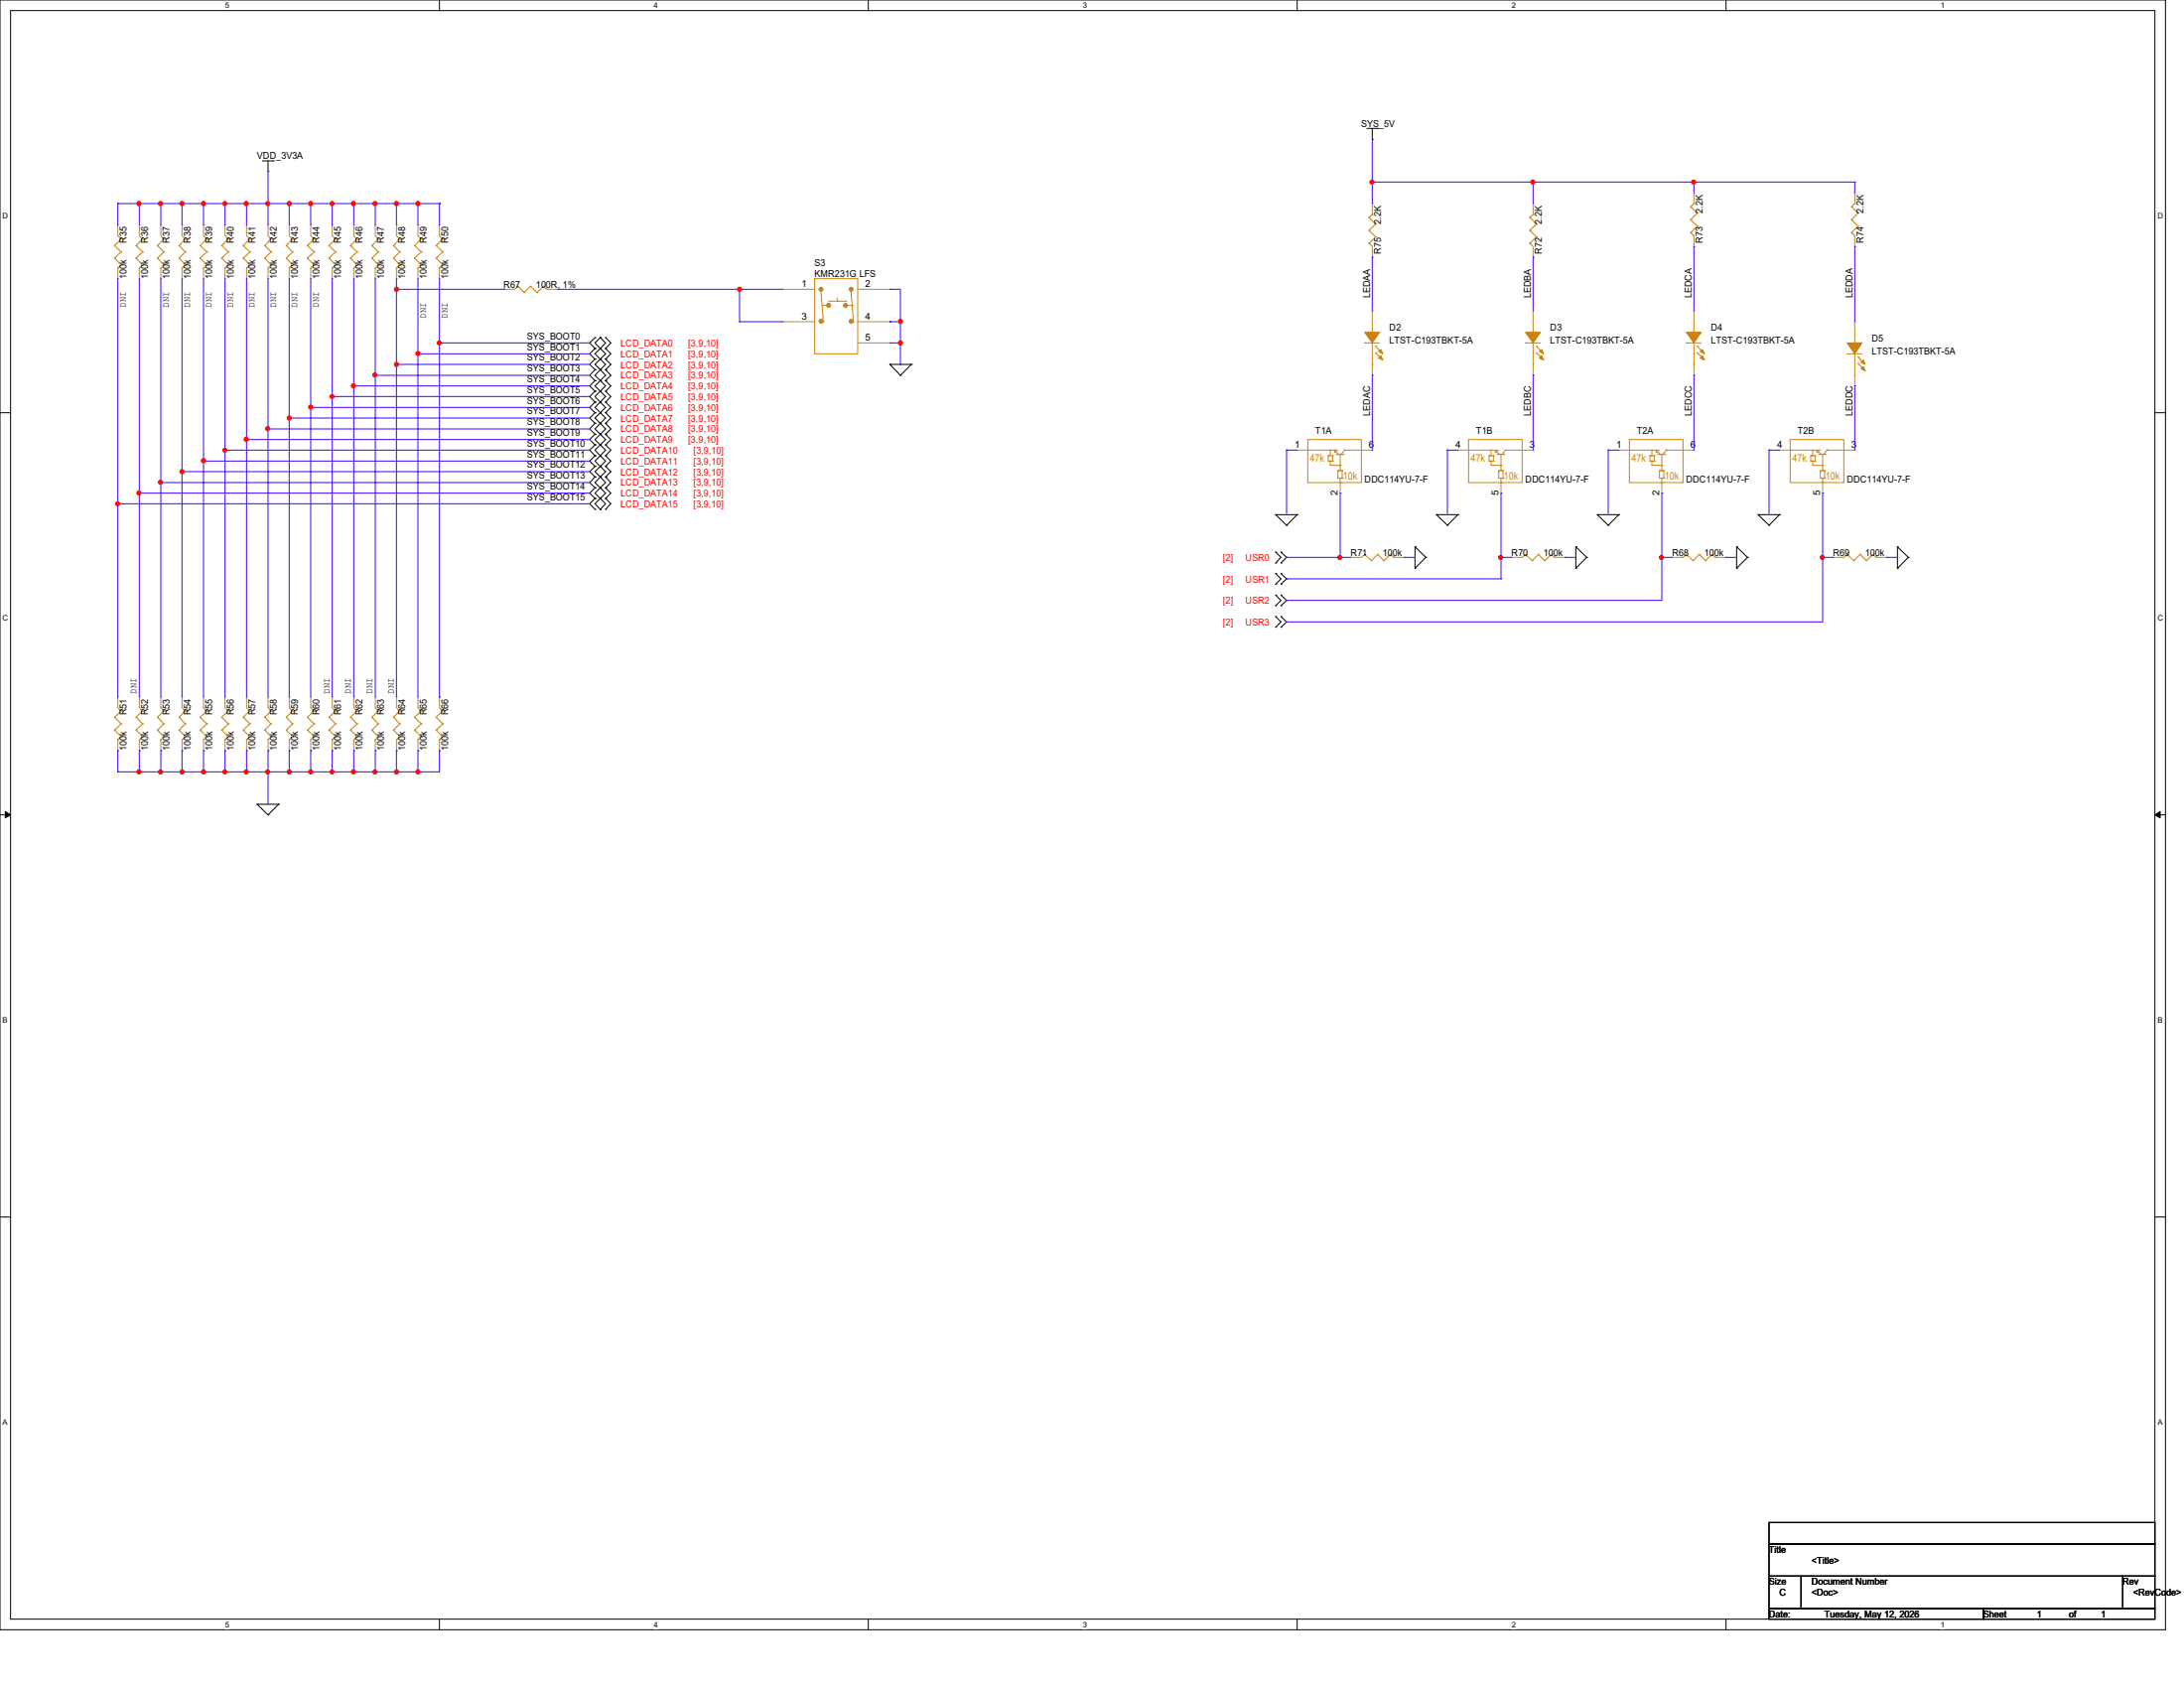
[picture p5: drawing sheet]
<svg xmlns="http://www.w3.org/2000/svg" width="279mm" height="216mm" viewBox="0 0 279 216" stroke-linecap="round" stroke-linejoin="round" font-family="sans-serif">
<path d="M0 0h277v208.4h-277zM1.4 1.4h274.3v205.7h-274.3z" fill="none" stroke="#000" stroke-width=".13"/>
<g fill="#fff">
<path d="M28.8 .1h.5v1.1h-.5z"/>
<path d="M28.8 207.2h.5v1.1h-.5z"/>
</g>
<path d="M56.2 0v1.4M56.2 207.1v1.3" fill="none" stroke="#000" stroke-width=".13"/>
<g fill="#fff">
<path d="M83.7 .1h.5v1.1h-.5z"/>
<path d="M83.7 207.2h.5v1.1h-.5z"/>
</g>
<path d="M111.1 0v1.4M111.1 207.1v1.3" fill="none" stroke="#000" stroke-width=".13"/>
<g fill="#fff">
<path d="M138.5 .1h.6v1.1h-.6z"/>
<path d="M138.5 207.2h.6v1.1h-.6z"/>
</g>
<path d="M165.9 0v1.4M165.9 207.1v1.3" fill="none" stroke="#000" stroke-width=".13"/>
<g fill="#fff">
<path d="M193.4 .1h.5v1.1h-.5z"/>
<path d="M193.4 207.2h.5v1.1h-.5z"/>
</g>
<path d="M220.8 0v1.4M220.8 207.1v1.3" fill="none" stroke="#000" stroke-width=".13"/>
<g fill="#fff">
<path d="M248.2 .1h.6v1.1h-.6z"/>
<path d="M248.2 207.2h.6v1.1h-.6z"/>
<path d="M.3 27.1h.8v1.1h-.8z"/>
<path d="M276 27.1h.7v1.1h-.7z"/>
<path d="M.3 78.5h.8v1.1h-.8z"/>
<path d="M276 78.5h.7v1.1h-.7z"/>
</g>
<path d="M0 52.8h1.4M275.7 52.8h1.3" fill="none" stroke="#000" stroke-width=".13"/>
<g fill="#fff">
<path d="M.3 129.9h.7v1.1h-.7z"/>
<path d="M276 129.9h.6v1.1h-.6z"/>
</g>
<path d="M0 104.2h1.4M275.7 104.2h1.3" fill="none" stroke="#000" stroke-width=".13"/>
<path d="M.7 103.8l.7 .4-.7 .4zM275.7 104.2l.7-.4v.8z" fill="#000" stroke="#000" stroke-width=".13"/>
<g fill="#fff">
<path d="M.3 181.4h.7v1.1h-.7z"/>
<path d="M276 181.4h.6v1.1h-.6z"/>
</g>
<g fill="none" stroke="#000" stroke-width=".13">
<path d="M174.9 16.4h1.3M175.6 17.8h.1M175.6 16.4v1.4M176.2 16.4h.1M33.6 20.6h1.4M34.3 21.9h.1M34.3 20.6v1.3M35 20.6h.1M76.1 43.2h.1M76.1 44.6h.1M76.1 45.9h.1M76.1 47.3h.1"/>
<path d="M76.1 48.7h.1M76.1 50h.1M76.1 51.4h.1M76.1 52.8h.1M76.1 54.1h.1M76.1 55.5h.1M76.1 56.9h.1M76.1 58.3h.1M76.1 59.6h.1M76.1 43.2l-.7 .7 .7 .7M76.1 44.6l-.7 .7 .7 .6M76.1 45.9l-.7 .7 .7 .7"/>
<path d="M76.1 47.3l-.7 .7 .7 .7M76.1 50l-.7 .7 .7 .7M76.1 48.7l-.7 .7 .7 .6M76.1 51.4l-.7 .7 .7 .7M76.1 52.8l-.7 .7 .7 .6M76.1 54.1l-.7 .8 .7 .6M76.1 56.9l-.7 .7 .7 .7M76.1 55.5l-.7 .7 .7 .7M76.1 58.3l-.7 .7 .7 .6M76.1 59.6l-.7 .7 .7 .7M76.8 44.6h.1M76.8 43.2h.1"/>
<path d="M76.8 45.9h.1M76.8 47.3h.1M76.8 48.7h.1M76.8 50h.1M76.8 51.4h.1M76.8 52.8h.1M76.8 54.1h.1M76.8 55.5h.1M76.8 56.9h.1M76.8 58.3h.1M76.8 59.6h.1M76.8 43.2l-.7 .7 .7 .7"/>
<path d="M76.8 43.2l.7 .7-.7 .7M76.8 44.6l-.7 .7 .7 .6M76.8 44.6l.7 .7-1.4 1.3 .7 .7M76.8 45.9l.7 .7-.7 .7M76.8 47.3l-.7 .7 1.4 1.4-1.4 1.3 .7 .7M76.8 47.3l.7 .7-1.4 1.4 1.4 1.3-.7 .7M76.8 51.4l-.7 .7 1.4 1.4-.7 .6M76.8 51.4l.7 .7-1.4 1.4 .7 .6M76.8 54.1l-.7 .8 1.4 1.3-1.4 1.4 .7 .7M76.8 54.1l.7 .8-1.4 1.3 1.4 1.4-.7 .7M76.8 58.3l-.7 .7 1.4 1.3-.7 .7M76.8 58.3l.7 .7-1.4 1.3 .7 .7"/>
<path d="M77.5 43.2h.1M77.5 44.6h.1M77.5 45.9h.1M77.5 47.3h.1M77.5 48.7h.1M77.5 50h.1M77.5 51.4h.1M77.5 52.8h.1M77.5 54.1h.1M77.5 55.5h.1M77.5 56.9h.1M77.5 58.3h.1"/>
<path d="M77.5 59.6h.1M77.5 43.2l.6 .7-.6 .7M77.5 44.6l.6 .7-.6 .6M77.5 45.9l.6 .7-.6 .7M77.5 50l.6 .7-.6 .7M77.5 47.3l.6 .7-.6 .7M77.5 48.7l.6 .7-.6 .6M77.5 51.4l.6 .7-.6 .7M77.5 52.8l.6 .7-.6 .6M77.5 56.9l.6 .7-.6 .7M77.5 54.1l.6 .8-.6 .6M77.5 55.5l.6 .7-.6 .7"/>
<path d="M77.5 58.3l.6 .7-.6 .6M77.5 59.6l.6 .7-.6 .7M113.8 46.6h.1M113.8 46.6h2.8M113.8 46.6l1.4 1.4M115.2 48h.1M116.6 46.6h.1M116.6 46.6l-1.4 1.4M76.1 61h.1M76.1 62.4h.1M76.1 63.8h.1M76.1 65.2h.1"/>
<path d="M76.1 62.4l-.7 .7 .7 .7M76.1 61l-.7 .7 .7 .7M76.1 63.8l-.7 .6 .7 .8M76.8 61h.1M76.8 62.4h.1M76.8 63.8h.1M76.8 65.2h.1M76.8 61l-.7 .7 1.4 1.4-1.4 1.3 .7 .8M76.8 61l.7 .7-1.4 1.4 1.4 1.3-.7 .8M77.5 61h.1M77.5 62.4h.1M77.5 63.8h.1"/>
<path d="M77.5 65.2h.1M77.5 63.8l.6 .6-.6 .8M77.5 61l.6 .7-.6 .7M77.5 62.4l.6 .7-.6 .7M163.2 65.8h.1M163.2 74.7h.1M163.2 73.4h.1M163.2 77.5h.1M163.2 76.1h.1M163.2 78.9h.1M163.2 72h.1M163.2 70.6h.1"/>
<path d="M163.2 65.8h2.7M163.2 65.8l1.4 1.4M163.2 73.4l.7 .6-.7 .7M163.2 76.1l.7 .7-.7 .7M163.2 78.9l.7 .6-.7 .7M163.2 70.6l.7 .7-.7 .7M163.9 73.4h.1M163.9 74.7h.1M163.9 76.1h.1M163.9 77.5h.1M163.9 78.9h.1M163.9 70.6h.1"/>
<path d="M163.9 72h.1M163.9 73.4l.7 .6-.7 .7M163.9 76.1l.7 .7-.7 .7M163.9 78.9l.7 .6-.7 .7M163.9 70.6l.7 .7-.7 .7M164.6 67.2h.1M165.9 65.8h.1M165.9 65.8l-1.3 1.4M181 69.9h.1M181 72.7h.1M181 69.9v2.8M181 69.9l1.4 1.4"/>
<path d="M182.4 71.3h.1M182.4 71.3l-1.4 1.4M183.8 65.8h.1M183.8 65.8h2.7M183.8 65.8l1.4 1.4M185.2 67.2h.1M186.5 65.8h.1M186.5 65.8l-1.3 1.4M201.6 69.9h.1M201.6 72.7h.1M201.6 69.9v2.8M201.6 69.9l1.4 1.4"/>
<path d="M203 71.3h.1M203 71.3l-1.4 1.4M204.3 65.8h.1M204.3 65.8h2.8M204.3 65.8l1.4 1.4M205.7 67.2h.1M207.1 65.8h.1M207.1 65.8l-1.4 1.4M222.2 69.9h.1M222.2 72.7h.1M222.2 69.9v2.8M222.2 69.9l1.4 1.4"/>
<path d="M223.6 71.3h.1M223.6 71.3l-1.4 1.4M224.9 65.8h.1M224.9 65.8h2.8M224.9 65.8l1.4 1.4M226.3 67.2h.1M227.7 65.8h.1M227.7 65.8l-1.4 1.4M242.7 69.9h.1M242.7 72.7h.1M242.7 69.9v2.8M242.7 69.9l1.4 1.4"/>
<path d="M244.1 71.3h.1M244.1 71.3l-1.4 1.4M163.2 80.2h.1M163.9 80.2h.1M32.9 102.9h.1M32.9 102.9h2.7M32.9 102.9l1.4 1.3M34.3 104.2h.1M35.6 102.9h.1M35.6 102.9l-1.3 1.3M0 155.7h1.4M275.7 155.7h1.3"/>
<path d="M226.3 194.7h49.4v2.8h-49.4zM226.3 197.5h49.4v4.1h-49.4zM226.3 201.6h4.1v4.1h-4.1zM226.3 205.7h27.4v1.4h-27.4zM230.4 201.6h41.2v4.1h-41.2zM253.7 205.7h22v1.4h-22zM271.6 201.6h4.1v4.1h-4.1z"/>
</g>
<g fill="none" stroke="#cc8006" stroke-width=".13">
<path d="M14.6 31.4h.1M14.6 33h.1M14.6 31.4l.9 .8M14.6 33l.9 .9M15.1 34.3h.1M15.1 30.1l.4 .5M15.5 30.6h.1M15.5 32.2h.1M15.5 33.9h.1M15.5 30.6l-.9 .8M15.5 32.2l-.9 .8M15.5 33.9l-.4 .4"/>
<path d="M17.4 31.4h.1M17.4 33h.1M17.4 31.4l.8 .8M17.4 33l.8 .9M17.8 34.3h.1M17.8 30.1l.4 .5M18.2 30.6h.1M18.2 32.2h.1M18.2 33.9h.1M18.2 30.6l-.8 .8M18.2 32.2l-.8 .8M18.2 33.9l-.4 .4"/>
<path d="M20.2 31.4h.1M20.2 33h.1M20.2 31.4l.8 .8M20.2 33l.8 .9M20.6 34.3h.1M20.6 30.1l.4 .5M21 30.6h.1M21 32.2h.1M21 33.9h.1M21 30.6l-.8 .8M21 32.2l-.8 .8M21 33.9l-.4 .4"/>
<path d="M22.9 31.4h.1M22.9 33h.1M22.9 31.4l.8 .8M22.9 33l.8 .9M23.3 34.3h.1M23.3 30.1l.4 .5M23.7 30.6h.1M23.7 32.2h.1M23.7 33.9h.1M23.7 30.6l-.8 .8M23.7 32.2l-.8 .8M23.7 33.9l-.4 .4"/>
<path d="M25.6 31.4h.1M25.6 33h.1M25.6 31.4l.9 .8M25.6 33l.9 .9M26 34.3h.1M26 30.1l.5 .5M26.5 30.6h.1M26.5 32.2h.1M26.5 33.9h.1M26.5 30.6l-.9 .8M26.5 32.2l-.9 .8M26.5 33.9l-.5 .4"/>
<path d="M28.4 31.4h.1M28.4 33h.1M28.4 31.4l.8 .8M28.4 33l.8 .9M28.8 34.3h.1M28.8 30.1l.4 .5M29.2 30.6h.1M29.2 32.2h.1M29.2 33.9h.1M29.2 30.6l-.8 .8M29.2 32.2l-.8 .8M29.2 33.9l-.4 .4"/>
<path d="M31.1 31.4h.1M31.1 33h.1M31.1 31.4l.9 .8M31.1 33l.9 .9M31.5 34.3h.1M31.5 30.1l.5 .5M32 30.6h.1M32 32.2h.1M32 33.9h.1M32 30.6l-.9 .8M32 32.2l-.9 .8M32 33.9l-.5 .4"/>
<path d="M33.9 31.4h.1M33.9 33h.1M33.9 31.4l.8 .8M33.9 33l.8 .9M34.3 34.3h.1M34.3 30.1l.4 .5M34.7 30.6h.1M34.7 32.2h.1M34.7 33.9h.1M34.7 30.6l-.8 .8M34.7 32.2l-.8 .8M34.7 33.9l-.4 .4"/>
<path d="M36.6 31.4h.1M36.6 33h.1M36.6 31.4l.8 .8M36.6 33l.8 .9M37 34.3h.1M37 30.1l.4 .5M37.4 30.6h.1M37.4 32.2h.1M37.4 33.9h.1M37.4 30.6l-.8 .8M37.4 32.2l-.8 .8M37.4 33.9l-.4 .4"/>
<path d="M39.3 31.4h.1M39.3 33h.1M39.3 31.4l.9 .8M39.3 33l.9 .9M39.8 34.3h.1M39.8 30.1l.4 .5M40.2 30.6h.1M40.2 32.2h.1M40.2 33.9h.1M40.2 30.6l-.9 .8M40.2 32.2l-.9 .8M40.2 33.9l-.4 .4"/>
<path d="M42.1 31.4h.1M42.1 33h.1M42.1 31.4l.8 .8M42.1 33l.8 .9M42.5 34.3h.1M42.5 30.1l.4 .5M42.9 30.6h.1M42.9 32.2h.1M42.9 33.9h.1M42.9 30.6l-.8 .8M42.9 32.2l-.8 .8M42.9 33.9l-.4 .4"/>
<path d="M44.8 31.4h.1M44.8 33h.1M44.8 31.4l.9 .8M44.8 33l.9 .9M45.3 34.3h.1M45.3 30.1l.4 .5M45.7 30.6h.1M45.7 32.2h.1M45.7 33.9h.1M45.7 30.6l-.9 .8M45.7 32.2l-.9 .8M45.7 33.9l-.4 .4"/>
<path d="M47.6 31.4h.1M47.6 33h.1M47.6 31.4l.8 .8M47.6 33l.8 .9M48 34.3h.1M48 30.1l.4 .5M48.4 30.6h.1M48.4 32.2h.1M48.4 33.9h.1M48.4 30.6l-.8 .8M48.4 32.2l-.8 .8M48.4 33.9l-.4 .4"/>
<path d="M50.3 31.4h.1M50.3 33h.1M50.3 31.4l.8 .8M50.3 33l.8 .9M50.7 34.3h.1M50.7 30.1l.4 .5M51.1 30.6h.1M51.1 32.2h.1M51.1 33.9h.1M51.1 30.6l-.8 .8M51.1 32.2l-.8 .8M51.1 33.9l-.4 .4"/>
<path d="M53 31.4h.1M53 33h.1M53 31.4l.9 .8M53 33l.9 .9M53.5 34.3h.1M53.5 30.1l.4 .5M53.9 30.6h.1M53.9 32.2h.1M53.9 33.9h.1M53.9 30.6l-.9 .8M53.9 32.2l-.9 .8M53.9 33.9l-.4 .4"/>
<path d="M55.8 31.4h.1M55.8 33h.1M55.8 31.4l.8 .8M55.8 33l.8 .9M56.2 34.3h.1M56.2 30.1l.4 .5M56.6 30.6h.1M56.6 32.2h.1M56.6 33.9h.1M56.6 30.6l-.8 .8M56.6 32.2l-.8 .8M56.6 33.9l-.4 .4"/>
<path d="M66.3 36.6h.1M66.3 36.6l-.5 .4M66.3 36.6l.8 .8M67.1 37.4h.1M67.9 36.6h.1M67.9 36.6l-.8 .8M67.9 36.6l.8 .8M68.7 37.4h.1M69.5 36.6h.1M69.5 36.6l-.8 .8M69.5 36.6l.4 .4M69.9 37h.1"/>
<path d="M104.2 35.6h5.5v9.7h-5.5zM105 37.3l.3 3.8M105.2 39.1h.7M105.9 39.1h.1M106 38.5h2.2M107.1 38.5h.1M107.1 38.1v.4M108.2 38.5h.1M108.3 39.1h.7M108.9 37.3l.3 3.8M109 39.1h.1M175.1 31.1h.1"/>
<path d="M175.1 29.5h.1M175.1 27.8h.1M175.1 31.1l.5 .4M175.1 29.5l.9 .8M175.1 27.8l.9 .9M175.6 27.4h.1M175.6 27.4l-.5 .4M176 30.3h.1M176 28.7h.1M176 30.3l-.9 .8M176 28.7l-.9 .8M195.7 31.1h.1"/>
<path d="M195.7 29.5h.1M195.7 27.8h.1M195.7 31.1l.4 .4M195.7 29.5l.9 .8M195.7 27.8l.9 .9M196.1 27.4h.1M196.1 27.4l-.4 .4M196.6 30.3h.1M196.6 28.7h.1M196.6 30.3l-.9 .8M196.6 28.7l-.9 .8M216.3 29.8h.1"/>
<path d="M216.3 28.1h.1M216.3 26.5h.1M216.3 29.8l.4 .3M216.3 28.1l.8 .8M216.3 26.5l.8 .8M216.7 26h.1M216.7 26l-.4 .5M217.1 28.9h.1M217.1 27.3h.1M217.1 28.9l-.8 .9M217.1 27.3l-.8 .8M236.9 29.8h.1"/>
<path d="M236.9 28.1h.1M236.9 26.5h.1M236.9 29.8l.4 .3M236.9 28.1l.8 .8M236.9 26.5l.8 .8M237.3 26h.1M237.3 26l-.4 .5M237.7 28.9h.1M237.7 27.3h.1M237.7 28.9l-.8 .9M237.7 27.3l-.8 .8M105.3 41.1h.1"/>
<path d="M109.2 41.1h.1M167.3 56.2h6.9v5.5h-6.9zM167.3 57.6h.1M167.3 57.6h3.7M169.9 58.3h.1M169.9 59h.1M169.9 59h.6M169.9 58.3h.6M169.9 58.3v.7M170.2 59h.1M170.2 57.6h.1M170.2 59v.5h1.2"/>
<path d="M170.2 57.6v.7M170.5 59h.1M170.5 58.3h.1M170.5 58.3v.7M170.7 57.9h.1M170.7 57.9v-.3l.6 .5M170.9 58.1h.9M171 57.6h.1M171.3 58.1h.1M171.4 59.5h.1M171.4 58.1v2.1M171.8 58.1h.1"/>
<path d="M172 57.6h.1M172 57.6h2.2M172 57.6l-.4 .5M174.6 43.9h.1M174.6 43.9h1.9M175.6 42.5h.1M175.6 46.6h.1M175.6 41.1v1.4M175.6 43.9v2.7M176 44.3h.1M176 45.1h.1M176 44.3l.8 .8"/>
<path d="M176 45.1l.8 .8M187.9 56.2h6.8v5.5h-6.8zM187.9 57.6h.1M187.9 57.6h3.7M190.5 58.3h.1M190.5 59h.1M190.5 59h.6M190.5 58.3h.6M190.5 58.3v.7M190.8 59h.1M190.8 57.6h.1M190.8 59v.5h1.2"/>
<path d="M190.8 57.6v.7M191.1 59h.1M191.1 58.3h.1M191.1 58.3v.7M191.3 57.9h.1M191.3 57.9v-.3l.6 .5M191.5 58.1h.9M191.6 57.6h.1M191.9 58.1h.1M192 59.5h.1M192 58.1v2.1M192.4 58.1h.1"/>
<path d="M192.6 57.6h.1M192.6 57.6h2.1M192.6 57.6l-.4 .5M195.2 43.9h.1M195.2 43.9h1.9M196.1 42.5h.1M196.1 46.6h.1M196.1 41.1v1.4M196.1 43.9v2.7M196.6 44.3h.1M196.6 45.1h.1M196.6 44.3l.8 .8"/>
<path d="M196.6 45.1l.8 .8M208.4 56.2h6.9v5.5h-6.9zM208.4 57.6h.1M208.4 57.6h3.8M211.1 58.3h.1M211.1 59h.1M211.1 59h.5M211.1 58.3h.5M211.1 58.3v.7M211.3 59h.1M211.3 57.6h.1M211.3 57.6v.7"/>
<path d="M211.3 59v.5h1.3M211.6 59h.1M211.6 58.3h.1M211.6 58.3v.7M211.9 57.9h.1M211.9 57.9v-.3l.5 .5M212 58.1h1M212.2 57.6h.1M212.4 58.1h.1M212.6 59.5h.1M212.6 58.1v2.1M213 58.1h.1"/>
<path d="M213.1 57.6h.1M213.1 57.6l-.4 .5M213.1 57.6h2.2M215.7 43.9h.1M215.7 43.9h1.9M216.7 42.5h.1M216.7 46.6h.1M216.7 41.1v1.4M216.7 43.9v2.7M217.1 44.3h.1M217.1 45.1h.1M217.1 44.3l.8 .8"/>
<path d="M217.1 45.1l.8 .8M229 56.2h6.9v5.5h-6.9zM229 57.6h.1M229 57.6h3.7M231.6 58.3h.1M231.6 59h.1M231.6 59h.6M231.6 58.3h.6M231.6 58.3v.7M231.9 59h.1M231.9 57.6h.1M231.9 59v.5h1.3"/>
<path d="M231.9 57.6v.7M232.2 59h.1M232.2 58.3h.1M232.2 58.3v.7M232.5 57.9h.1M232.5 57.9v-.3l.5 .5M232.6 58.1h1M232.7 57.6h.1M233 58.1h.1M233.2 59.5h.1M233.2 58.1v2.1M233.6 58.1h.1"/>
<path d="M233.7 57.6h.1M233.7 57.6h2.2M233.7 57.6l-.4 .5M236.3 45.3h.1M236.3 45.3h1.9M237.3 43.9h.1M237.3 48h.1M237.3 42.5v1.4M237.3 45.3v2.7M237.7 45.7h.1M237.7 46.5h.1M237.7 45.7l.8 .8"/>
<path d="M237.7 46.5l.8 .8M171.2 60.2h.1M171.2 60.2h.5M171.2 60.2v1h.5M171.4 60.2h.1M171.4 61.7h.1M171.4 61.2v.5M171.7 60.2h.1M171.7 61.2h.1M171.7 60.2v1M174.6 70.9h.1M174.6 70.9l-.4 .4"/>
<path d="M174.6 70.9l.8 .8M175.4 71.7h.1M176.2 70.9h.1M176.2 70.9l-.8 .8M176.2 70.9l.8 .8M177 71.7h.1M177.9 70.9h.1M177.9 70.9l-.9 .8M177.9 70.9l.4 .4M178.3 71.3h.1M191.7 60.2h.1M191.7 60.2h.6"/>
<path d="M191.7 60.2v1h.6M192 60.2h.1M192 61.7h.1M192 61.2v.5M192.3 60.2h.1M192.3 61.2h.1M192.3 60.2v1M195.2 70.9h.1M195.2 70.9l-.5 .4M195.2 70.9l.8 .8M196 71.7h.1M196.8 70.9h.1"/>
<path d="M196.8 70.9l-.8 .8M196.8 70.9l.8 .8M197.6 71.7h.1M198.5 70.9h.1M198.5 70.9l-.9 .8M198.5 70.9l.4 .4M198.9 71.3h.1M212.3 60.2h.1M212.3 60.2h.6M212.3 60.2v1h.6M212.6 60.2h.1M212.6 61.7h.1"/>
<path d="M212.6 61.2v.5M212.9 60.2h.1M212.9 61.2h.1M212.9 60.2v1M215.7 70.9h.1M215.7 70.9l-.4 .4M215.7 70.9l.9 .8M216.6 71.7h.1M217.4 70.9h.1M217.4 70.9l-.8 .8M217.4 70.9l.8 .8M218.2 71.7h.1"/>
<path d="M219 70.9h.1M219 70.9l-.8 .8M219 70.9l.5 .4M219.5 71.3h.1M232.9 60.2h.1M232.9 60.2h.5M232.9 60.2v1h.5M233.2 60.2h.1M233.2 61.7h.1M233.2 61.2v.5M233.4 60.2h.1M233.4 61.2h.1"/>
<path d="M233.4 60.2v1M236.3 70.9h.1M236.3 70.9l-.4 .4M236.3 70.9l.9 .8M237.2 71.7h.1M238 70.9h.1M238 70.9l-.8 .8M238 70.9l.8 .8M238.8 71.7h.1M239.6 70.9h.1M239.6 70.9l-.8 .8M239.6 70.9l.4 .4"/>
<path d="M240 71.3h.1M14.6 91.7h.1M14.6 93.4h.1M14.6 91.7l.9 .9M14.6 93.4l.9 .8M15.1 94.6h.1M15.1 90.5l.4 .4M15.5 90.9h.1M15.5 92.6h.1M15.5 94.2h.1M15.5 90.9l-.9 .8M15.5 92.6l-.9 .8"/>
<path d="M15.5 94.2l-.4 .4M17.4 91.7h.1M17.4 93.4h.1M17.4 91.7l.8 .9M17.4 93.4l.8 .8M17.8 94.6h.1M17.8 90.5l.4 .4M18.2 90.9h.1M18.2 92.6h.1M18.2 94.2h.1M18.2 90.9l-.8 .8M18.2 92.6l-.8 .8"/>
<path d="M18.2 94.2l-.4 .4M20.2 91.7h.1M20.2 93.4h.1M20.2 91.7l.8 .9M20.2 93.4l.8 .8M20.6 94.6h.1M20.6 90.5l.4 .4M21 90.9h.1M21 92.6h.1M21 94.2h.1M21 90.9l-.8 .8M21 92.6l-.8 .8"/>
<path d="M21 94.2l-.4 .4M22.9 91.7h.1M22.9 93.4h.1M22.9 91.7l.8 .9M22.9 93.4l.8 .8M23.3 94.6h.1M23.3 90.5l.4 .4M23.7 90.9h.1M23.7 92.6h.1M23.7 94.2h.1M23.7 90.9l-.8 .8M23.7 92.6l-.8 .8"/>
<path d="M23.7 94.2l-.4 .4M25.6 91.7h.1M25.6 93.4h.1M25.6 91.7l.9 .9M25.6 93.4l.9 .8M26 94.6h.1M26 90.5l.5 .4M26.5 90.9h.1M26.5 92.6h.1M26.5 94.2h.1M26.5 90.9l-.9 .8M26.5 92.6l-.9 .8"/>
<path d="M26.5 94.2l-.5 .4M28.4 91.7h.1M28.4 93.4h.1M28.4 91.7l.8 .9M28.4 93.4l.8 .8M28.8 94.6h.1M28.8 90.5l.4 .4M29.2 90.9h.1M29.2 92.6h.1M29.2 94.2h.1M29.2 90.9l-.8 .8M29.2 92.6l-.8 .8"/>
<path d="M29.2 94.2l-.4 .4M31.1 91.7h.1M31.1 93.4h.1M31.1 91.7l.9 .9M31.1 93.4l.9 .8M31.5 94.6h.1M31.5 90.5l.5 .4M32 90.9h.1M32 92.6h.1M32 94.2h.1M32 90.9l-.9 .8M32 92.6l-.9 .8"/>
<path d="M32 94.2l-.5 .4M33.9 91.7h.1M33.9 93.4h.1M33.9 91.7l.8 .9M33.9 93.4l.8 .8M34.3 94.6h.1M34.3 90.5l.4 .4M34.7 90.9h.1M34.7 92.6h.1M34.7 94.2h.1M34.7 90.9l-.8 .8M34.7 92.6l-.8 .8"/>
<path d="M34.7 94.2l-.4 .4M36.6 91.7h.1M36.6 93.4h.1M36.6 91.7l.8 .9M36.6 93.4l.8 .8M37 94.6h.1M37 90.5l.4 .4M37.4 90.9h.1M37.4 92.6h.1M37.4 94.2h.1M37.4 90.9l-.8 .8M37.4 92.6l-.8 .8"/>
<path d="M37.4 94.2l-.4 .4M39.3 91.7h.1M39.3 93.4h.1M39.3 91.7l.9 .9M39.3 93.4l.9 .8M39.8 94.6h.1M39.8 90.5l.4 .4M40.2 90.9h.1M40.2 92.6h.1M40.2 94.2h.1M40.2 90.9l-.9 .8M40.2 92.6l-.9 .8"/>
<path d="M40.2 94.2l-.4 .4M42.1 91.7h.1M42.1 93.4h.1M42.1 91.7l.8 .9M42.1 93.4l.8 .8M42.5 94.6h.1M42.5 90.5l.4 .4M42.9 90.9h.1M42.9 92.6h.1M42.9 94.2h.1M42.9 90.9l-.8 .8M42.9 92.6l-.8 .8"/>
<path d="M42.9 94.2l-.4 .4M44.8 91.7h.1M44.8 93.4h.1M44.8 91.7l.9 .9M44.8 93.4l.9 .8M45.3 94.6h.1M45.3 90.5l.4 .4M45.7 90.9h.1M45.7 92.6h.1M45.7 94.2h.1M45.7 90.9l-.9 .8M45.7 92.6l-.9 .8"/>
<path d="M45.7 94.2l-.4 .4M47.6 91.7h.1M47.6 93.4h.1M47.6 91.7l.8 .9M47.6 93.4l.8 .8M48 94.6h.1M48 90.5l.4 .4M48.4 90.9h.1M48.4 92.6h.1M48.4 94.2h.1M48.4 90.9l-.8 .8M48.4 92.6l-.8 .8"/>
<path d="M48.4 94.2l-.4 .4M50.3 91.7h.1M50.3 93.4h.1M50.3 91.7l.8 .9M50.3 93.4l.8 .8M50.7 94.6h.1M50.7 90.5l.4 .4M51.1 90.9h.1M51.1 92.6h.1M51.1 94.2h.1M51.1 90.9l-.8 .8M51.1 92.6l-.8 .8"/>
<path d="M51.1 94.2l-.4 .4M53 91.7h.1M53 93.4h.1M53 91.7l.9 .9M53 93.4l.9 .8M53.5 94.6h.1M53.5 90.5l.4 .4M53.9 90.9h.1M53.9 92.6h.1M53.9 94.2h.1M53.9 90.9l-.9 .8M53.9 92.6l-.9 .8"/>
<path d="M53.9 94.2l-.4 .4M55.8 91.7h.1M55.8 93.4h.1M55.8 91.7l.8 .9M55.8 93.4l.8 .8M56.2 94.6h.1M56.2 90.5l.4 .4M56.6 90.9h.1M56.6 92.6h.1M56.6 94.2h.1M56.6 90.9l-.8 .8M56.6 92.6l-.8 .8"/>
<path d="M56.6 94.2l-.4 .4"/>
</g>
<g fill="#cc8006" stroke="#cc8006" stroke-width=".13">
<path d="M236.3 43.9h1.9l-.9 1.4z" fill-rule="evenodd"/>
<path d="M238.1 47.2l.3-.3 .2 .6z" fill-rule="evenodd"/>
<path d="M238.4 46.1l.2 .5-.5-.2z" fill-rule="evenodd"/>
<path d="M174.6 42.5h1.9l-.9 1.4z" fill-rule="evenodd"/>
<path d="M176.4 45.8l.3-.3 .2 .6z" fill-rule="evenodd"/>
<path d="M176.4 45l.3-.3 .2 .6z" fill-rule="evenodd"/>
<path d="M195.2 42.5h1.9l-1 1.4z" fill-rule="evenodd"/>
<path d="M197.2 45.5l.3 .6-.6-.3z" fill-rule="evenodd"/>
<path d="M196.9 45l.3-.3 .3 .6z" fill-rule="evenodd"/>
<path d="M215.7 42.5h1.9l-.9 1.4z" fill-rule="evenodd"/>
<path d="M217.8 45.5l.3 .6-.6-.3z" fill-rule="evenodd"/>
<path d="M217.5 45l.3-.3 .3 .6z" fill-rule="evenodd"/>
<circle cx="105" cy="37" r=".25"/>
<circle cx="105" cy="41.1" r=".25"/>
<circle cx="108.9" cy="41.1" r=".25"/>
<circle cx="108.9" cy="37" r=".25"/>
<circle cx="108.2" cy="39.1" r=".25"/>
<circle cx="106" cy="39.1" r=".25"/>
</g>
<g fill="none" stroke="#a84" stroke-width=".13">
<path d="M15.1 28.8h.1M15.1 35.6h.1M15.1 28.8v1.3M15.1 34.3v1.3M17.8 28.8h.1M17.8 35.6h.1M17.8 28.8v1.3M17.8 34.3v1.3M20.6 28.8h.1M20.6 35.6h.1M20.6 28.8v1.3M20.6 34.3v1.3"/>
<path d="M23.3 28.8h.1M23.3 35.6h.1M23.3 28.8v1.3M23.3 34.3v1.3M26 28.8h.1M26 35.6h.1M26 28.8v1.3M26 34.3v1.3M28.8 28.8h.1M28.8 35.6h.1M28.8 28.8v1.3M28.8 34.3v1.3"/>
<path d="M31.5 28.8h.1M31.5 35.6h.1M31.5 28.8v1.3M31.5 34.3v1.3M34.3 28.8h.1M34.3 35.6h.1M34.3 28.8v1.3M34.3 34.3v1.3M37 28.8h.1M37 35.6h.1M37 28.8v1.3M37 34.3v1.3"/>
<path d="M39.8 28.8h.1M39.8 35.6h.1M39.8 28.8v1.3M39.8 34.3v1.3M42.5 28.8h.1M42.5 35.6h.1M42.5 28.8v1.3M42.5 34.3v1.3M45.3 28.8h.1M45.3 35.6h.1M45.3 28.8v1.3M45.3 34.3v1.3"/>
<path d="M48 28.8h.1M48 35.6h.1M48 28.8v1.3M48 34.3v1.3M50.7 28.8h.1M50.7 35.6h.1M50.7 28.8v1.3M50.7 34.3v1.3M53.5 28.8h.1M53.5 35.6h.1M53.5 28.8v1.3M53.5 34.3v1.3"/>
<path d="M56.2 28.8h.1M56.2 35.6h.1M56.2 28.8v1.3M56.2 34.3v1.3M64.4 37h.1M64.4 37h1.4M69.9 37h1.4M71.3 37h.1M100.1 37h.1M100.1 37h4.1M109.7 37h4.1M113.8 37h.1"/>
<path d="M175.6 39.8h.1M175.6 32.9h.1M175.6 26h.1M175.6 26v1.4M175.6 31.5v1.4M175.6 39.8v1.3M196.1 32.9h.1M196.1 26h.1M196.1 39.8h.1M196.1 26v1.4M196.1 31.5v1.4M196.1 39.8v1.3"/>
<path d="M216.7 31.5h.1M216.7 24.7h.1M216.7 39.8h.1M216.7 24.7v1.3M216.7 30.1v1.4M216.7 39.8v1.3M237.3 31.5h.1M237.3 24.7h.1M237.3 24.7v1.3M237.3 30.1v1.4M100.1 41.1h.1M100.1 41.1h4.1"/>
<path d="M109.7 41.1h4.1M109.7 43.9h4.1M113.8 41.1h.1M113.8 43.9h.1M165.9 57.6h.1M165.9 57.6h1.4M174.2 57.6h1.4M175.6 48h.1M175.6 57.6h.1M175.6 46.6v1.4M186.5 57.6h.1M186.5 57.6h1.4"/>
<path d="M194.7 57.6h1.4M196.1 48h.1M196.1 57.6h.1M196.1 46.6v1.4M207.1 57.6h.1M207.1 57.6h1.3M215.3 57.6h1.4M216.7 57.6h.1M216.7 48h.1M216.7 46.6v1.4M227.7 57.6h.1M227.7 57.6h1.3"/>
<path d="M235.9 57.6h1.4M237.3 41.1h.1M237.3 49.4h.1M237.3 57.6h.1M237.3 41.1v1.4M237.3 48v1.4M171.4 63.1h.1M171.4 61.7v1.4M172.8 71.3h.1M172.8 71.3h1.4M178.3 71.3h1.4M179.7 71.3h.1"/>
<path d="M192 63.1h.1M192 61.7v1.4M193.4 71.3h.1M193.4 71.3h1.3M198.9 71.3h1.3M200.2 71.3h.1M212.6 63.1h.1M212.6 61.7v1.4M214 71.3h.1M214 71.3h1.3M219.5 71.3h1.3M220.8 71.3h.1"/>
<path d="M233.2 63.1h.1M233.2 61.7v1.4M234.5 71.3h.1M234.5 71.3h1.4M240 71.3h1.4M241.4 71.3h.1M15.1 89.2h.1M15.1 96h.1M15.1 89.2v1.3M15.1 94.6v1.4M17.8 89.2h.1M17.8 96h.1"/>
<path d="M17.8 89.2v1.3M17.8 94.6v1.4M20.6 89.2h.1M20.6 96h.1M20.6 89.2v1.3M20.6 94.6v1.4M23.3 89.2h.1M23.3 96h.1M23.3 89.2v1.3M23.3 94.6v1.4M26 89.2h.1M26 96h.1"/>
<path d="M26 89.2v1.3M26 94.6v1.4M28.8 89.2h.1M28.8 96h.1M28.8 89.2v1.3M28.8 94.6v1.4M31.5 89.2h.1M31.5 96h.1M31.5 89.2v1.3M31.5 94.6v1.4M34.3 89.2h.1M34.3 96h.1"/>
<path d="M34.3 89.2v1.3M34.3 94.6v1.4M37 89.2h.1M37 96h.1M37 89.2v1.3M37 94.6v1.4M39.8 89.2h.1M39.8 96h.1M39.8 89.2v1.3M39.8 94.6v1.4M42.5 89.2h.1M42.5 96h.1"/>
<path d="M42.5 89.2v1.3M42.5 94.6v1.4M45.3 89.2h.1M45.3 96h.1M45.3 89.2v1.3M45.3 94.6v1.4M48 89.2h.1M48 96h.1M48 89.2v1.3M48 94.6v1.4M50.7 89.2h.1M50.7 96h.1"/>
<path d="M50.7 89.2v1.3M50.7 94.6v1.4M53.5 89.2h.1M53.5 96h.1M53.5 89.2v1.3M53.5 94.6v1.4M56.2 89.2h.1M56.2 96h.1M56.2 89.2v1.3M56.2 94.6v1.4"/>
</g>
<g fill="none" stroke="#4200ff" stroke-width=".13">
<path d="M175.6 17.8h.1M175.6 17.8v8.2M15.1 26h.1M15.1 26v2.8M15.1 35.6v53.6M15.1 26h41.1M17.8 26h.1M17.8 26v2.8M17.8 35.6v53.6M20.6 26h.1M20.6 26v2.8M20.6 35.6v53.6"/>
<path d="M23.3 26h.1M23.3 26v2.8M23.3 35.6v53.6M26 26h.1M26 26v2.8M26 35.6v53.6M28.8 26h.1M28.8 26v2.8M28.8 35.6v53.6M31.5 26h.1M31.5 26v2.8M31.5 35.6v53.6"/>
<path d="M34.3 26h.1M34.3 21.9v6.9M34.3 35.6v53.6M37 26h.1M37 26v2.8M37 35.6v53.6M39.8 26h.1M39.8 26v2.8M39.8 35.6v53.6M42.5 26h.1M42.5 26v2.8M42.5 35.6v53.6"/>
<path d="M45.3 26h.1M45.3 26v2.8M45.3 35.6v53.6M48 26h.1M48 26v2.8M48 35.6v53.6M50.7 26h.1M50.7 37h.1M50.7 26v2.8M50.7 35.6v53.6M50.7 37h13.7M53.5 26h.1"/>
<path d="M53.5 26v2.8M53.5 35.6v53.6M56.2 26h.1M56.2 26v2.8M56.2 35.6v53.6M64.4 37h.1M71.3 37h28.8M94.6 37h.1M94.6 37v4.1M113.8 37h.1M113.8 37h1.4v9.6M175.6 32.9h.1"/>
<path d="M175.6 23.3h.1M175.6 32.9v6.9M175.6 23.3h61.7M196.1 32.9h.1M196.1 23.3h.1M196.1 23.3v2.7M196.1 32.9v6.9M216.7 31.5h.1M216.7 23.3h.1M216.7 23.3v1.4M216.7 31.5v8.3M237.3 31.5h.1"/>
<path d="M237.3 23.3h.1M237.3 23.3v1.4M237.3 31.5v9.6M26 59h.1M26 59h49.4M28.8 57.6h.1M28.8 57.6h46.6M31.5 56.2h.1M31.5 56.2h43.9M34.3 54.9h.1M34.3 54.9h41.1M37 53.5h.1"/>
<path d="M37 53.5h38.4M39.8 52.1h.1M39.8 52.1h35.6M42.5 50.7h.1M42.5 50.7h32.9M45.3 49.4h.1M45.3 49.4h30.1M48 48h.1M48 48h27.4M50.7 46.6h.1M50.7 46.6h24.7M53.5 45.3h.1"/>
<path d="M53.5 45.3h21.9M56.2 43.9h.1M56.2 43.9h19.2M75.4 43.9h.1M94.6 41.1h.1M94.6 41.1h5.5M113.8 41.1h.1M113.8 43.9h1.4M113.8 41.1h1.4M115.2 41.1h.1M115.2 43.9h.1M115.2 46.6h.1"/>
<path d="M164.6 57.6h.1M164.6 57.6h1.3M164.6 57.6v8.2M175.6 48h.1M175.6 48v9.6M185.2 57.6h.1M185.2 57.6h1.3M185.2 57.6v8.2M196.1 48h.1M196.1 48v9.6M205.7 57.6h.1M205.7 57.6h1.4"/>
<path d="M205.7 57.6v8.2M216.7 48h.1M216.7 48v9.6M226.3 57.6h.1M226.3 57.6h1.4M226.3 57.6v8.2M237.3 49.4h.1M237.3 49.4v8.2M15.1 64.4h.1M15.1 64.4h60.3M17.8 63.1h.1M17.8 63.1h57.6"/>
<path d="M20.6 61.7h.1M20.6 61.7h54.8M23.3 60.3h.1M23.3 60.3h52.1M164.6 71.3h.1M164.6 74h.1M164.6 76.8h.1M164.6 79.5h.1M164.6 71.3h8.2M164.6 74h27.4M171.4 63.1h.1M171.4 71.3h.1"/>
<path d="M171.4 63.1v8.2M179.7 71.3h.1M179.7 71.3h1.3M192 63.1h.1M192 71.3h.1M192 74h.1M192 71.3h1.4M192 63.1v10.9M200.2 71.3h.1M200.2 71.3h1.4M212.6 63.1h.1M212.6 71.3h.1"/>
<path d="M212.6 71.3h1.4M212.6 63.1v13.7h-48M220.8 71.3h.1M220.8 71.3h1.4M233.2 63.1h.1M233.2 71.3h.1M233.2 63.1v16.4h-68.6M233.2 71.3h1.3M241.4 71.3h.1M241.4 71.3h1.3M15.1 96h.1M15.1 98.7h.1"/>
<path d="M15.1 96v2.7M17.8 96h.1M17.8 98.7h.1M17.8 96v2.7M20.6 96h.1M20.6 98.7h.1M20.6 96v2.7M23.3 96h.1M23.3 98.7h.1M23.3 96v2.7M26 96h.1M26 98.7h.1"/>
<path d="M26 96v2.7M28.8 96h.1M28.8 98.7h.1M28.8 96v2.7M31.5 96h.1M31.5 98.7h.1M31.5 96v2.7M34.3 96h.1M34.3 98.7h.1M34.3 96v6.9M37 96h.1M37 98.7h.1"/>
<path d="M37 96v2.7M39.8 96h.1M39.8 98.7h.1M39.8 96v2.7M42.5 96h.1M42.5 98.7h.1M42.5 96v2.7M45.3 96h.1M45.3 98.7h.1M45.3 96v2.7M48 96h.1M48 98.7h.1"/>
<path d="M48 96v2.7M50.7 96h.1M50.7 98.7h.1M50.7 96v2.7M53.5 96h.1M53.5 98.7h.1M53.5 96v2.7M56.2 96h.1M56.2 89.2h.1M56.2 96v2.7h-41.1"/>
</g>
<g fill="#f00" stroke="#f00" stroke-width=".13">
<circle cx="17.8" cy="26" r=".25"/>
<circle cx="20.5" cy="26" r=".25"/>
<circle cx="23.3" cy="26" r=".25"/>
<circle cx="26" cy="26" r=".25"/>
<circle cx="28.8" cy="26" r=".24"/>
<circle cx="31.5" cy="26" r=".25"/>
<circle cx="34.2" cy="26" r=".25"/>
<circle cx="37" cy="26" r=".25"/>
<circle cx="39.8" cy="26" r=".25"/>
<circle cx="42.5" cy="26" r=".24"/>
<circle cx="45.2" cy="26" r=".25"/>
<circle cx="48" cy="26" r=".25"/>
<circle cx="50.7" cy="26" r=".25"/>
<circle cx="53.5" cy="26" r=".25"/>
<circle cx="17.8" cy="63.1" r=".25"/>
<circle cx="23.3" cy="60.3" r=".25"/>
<circle cx="28.8" cy="57.6" r=".24"/>
<circle cx="23.3" cy="98.7" r=".25"/>
<circle cx="31.5" cy="98.7" r=".25"/>
<circle cx="20.5" cy="98.7" r=".25"/>
<circle cx="17.8" cy="98.7" r=".25"/>
<circle cx="26" cy="98.7" r=".25"/>
<circle cx="28.8" cy="98.7" r=".24"/>
<circle cx="37" cy="98.7" r=".25"/>
<circle cx="34.2" cy="98.7" r=".25"/>
<circle cx="39.8" cy="98.7" r=".25"/>
<circle cx="42.5" cy="98.7" r=".24"/>
<circle cx="48" cy="98.7" r=".25"/>
<circle cx="45.2" cy="98.7" r=".25"/>
<circle cx="53.5" cy="98.7" r=".25"/>
<circle cx="50.7" cy="98.7" r=".25"/>
<circle cx="56.2" cy="43.8" r=".24"/>
<circle cx="53.5" cy="45.2" r=".25"/>
<circle cx="50.7" cy="46.6" r=".25"/>
<circle cx="48" cy="48" r=".25"/>
<circle cx="45.2" cy="49.3" r=".25"/>
<circle cx="37" cy="53.5" r=".25"/>
<circle cx="39.8" cy="52.1" r=".25"/>
<circle cx="42.5" cy="50.7" r=".24"/>
<circle cx="34.2" cy="54.8" r=".25"/>
<circle cx="31.5" cy="56.2" r=".25"/>
<circle cx="26" cy="58.9" r=".25"/>
<circle cx="20.5" cy="61.7" r=".25"/>
<circle cx="15" cy="64.4" r=".24"/>
<circle cx="115.2" cy="41.1" r=".25"/>
<circle cx="50.7" cy="37" r=".25"/>
<circle cx="94.6" cy="37" r=".25"/>
<circle cx="212.6" cy="71.3" r=".25"/>
<circle cx="192" cy="71.3" r=".25"/>
<circle cx="171.4" cy="71.3" r=".25"/>
<circle cx="233.1" cy="71.3" r=".25"/>
<circle cx="175.5" cy="23.3" r=".25"/>
<circle cx="216.7" cy="23.3" r=".25"/>
<circle cx="196.1" cy="23.3" r=".25"/>
<circle cx="115.2" cy="43.9" r=".25"/>
</g>
<g font-size="1.4" fill="#cc8006">
<text x="167.6" y="59.1">47k</text>
<text x="188.2" y="59.1">47k</text>
<text x="208.7" y="59.1">47k</text>
<text x="229.3" y="59.1">47k</text>
<text x="171.8" y="61.3">10k</text>
<text x="192.4" y="61.3">10k</text>
<text x="213" y="61.3">10k</text>
<text x="233.5" y="61.3">10k</text>
</g>
<g font-size="1.2">
<text x="174.2" y="16.2">SYS_5V</text>
<text x="32.9" y="20.3">VDD_3V3A</text>
<text x="176.7" y="28.7" transform="rotate(-90 176.7 28.7)">2.2K</text>
<text x="197.3" y="28.7" transform="rotate(-90 197.3 28.7)">2.2K</text>
<text x="217.8" y="27.3" transform="rotate(-90 217.8 27.3)">2.2K</text>
<text x="238.4" y="27.3" transform="rotate(-90 238.4 27.3)">2.2K</text>
<text x="16.2" y="35.6" transform="rotate(-90 16.2 35.6)">100k</text>
<text x="16.2" y="31.1" transform="rotate(-90 16.2 31.1)">R35</text>
<text x="19" y="35.6" transform="rotate(-90 19 35.6)">100k</text>
<text x="19" y="31.1" transform="rotate(-90 19 31.1)">R36</text>
<text x="21.7" y="35.6" transform="rotate(-90 21.7 35.6)">100k</text>
<text x="21.7" y="31.1" transform="rotate(-90 21.7 31.1)">R37</text>
<text x="24.4" y="35.6" transform="rotate(-90 24.4 35.6)">100k</text>
<text x="24.4" y="31.1" transform="rotate(-90 24.4 31.1)">R38</text>
<text x="27.2" y="35.6" transform="rotate(-90 27.2 35.6)">100k</text>
<text x="27.2" y="31.1" transform="rotate(-90 27.2 31.1)">R39</text>
<text x="29.9" y="35.6" transform="rotate(-90 29.9 35.6)">100k</text>
<text x="29.9" y="31.1" transform="rotate(-90 29.9 31.1)">R40</text>
<text x="32.7" y="35.6" transform="rotate(-90 32.7 35.6)">100k</text>
<text x="32.7" y="31.1" transform="rotate(-90 32.7 31.1)">R41</text>
<text x="35.4" y="35.6" transform="rotate(-90 35.4 35.6)">100k</text>
<text x="35.4" y="31.1" transform="rotate(-90 35.4 31.1)">R42</text>
<text x="38.1" y="35.6" transform="rotate(-90 38.1 35.6)">100k</text>
<text x="38.1" y="31.1" transform="rotate(-90 38.1 31.1)">R43</text>
<text x="40.9" y="35.6" transform="rotate(-90 40.9 35.6)">100k</text>
<text x="40.9" y="31.1" transform="rotate(-90 40.9 31.1)">R44</text>
<text x="43.6" y="35.6" transform="rotate(-90 43.6 35.6)">100k</text>
<text x="43.6" y="31.1" transform="rotate(-90 43.6 31.1)">R45</text>
<text x="46.4" y="35.6" transform="rotate(-90 46.4 35.6)">100k</text>
<text x="46.4" y="31.1" transform="rotate(-90 46.4 31.1)">R46</text>
<text x="49.1" y="35.6" transform="rotate(-90 49.1 35.6)">100k</text>
<text x="49.1" y="31.1" transform="rotate(-90 49.1 31.1)">R47</text>
<text x="51.9" y="35.6" transform="rotate(-90 51.9 35.6)">100k</text>
<text x="51.9" y="31.1" transform="rotate(-90 51.9 31.1)">R48</text>
<text x="54.6" y="35.6" transform="rotate(-90 54.6 35.6)">100k</text>
<text x="54.6" y="31.1" transform="rotate(-90 54.6 31.1)">R49</text>
<text x="57.4" y="35.6" transform="rotate(-90 57.4 35.6)">100k</text>
<text x="57.4" y="31.1" transform="rotate(-90 57.4 31.1)">R50</text>
<text x="104.2" y="34">S3</text>
<text x="104.2" y="35.4">KMR231G LFS</text>
<text x="176.7" y="32.5" transform="rotate(-90 176.7 32.5)">R75</text>
<text x="197.3" y="32.5" transform="rotate(-90 197.3 32.5)">R72</text>
<text x="217.8" y="31.1" transform="rotate(-90 217.8 31.1)">R73</text>
<text x="238.4" y="31.1" transform="rotate(-90 238.4 31.1)">R74</text>
<text x="16.1" y="39.3" transform="rotate(-90 16.1 39.3)">DNI</text>
<text x="21.6" y="39.3" transform="rotate(-90 21.6 39.3)">DNI</text>
<text x="24.3" y="39.3" transform="rotate(-90 24.3 39.3)">DNI</text>
<text x="27.1" y="39.3" transform="rotate(-90 27.1 39.3)">DNI</text>
<text x="29.8" y="39.3" transform="rotate(-90 29.8 39.3)">DNI</text>
<text x="32.6" y="39.3" transform="rotate(-90 32.6 39.3)">DNI</text>
<text x="35.3" y="39.3" transform="rotate(-90 35.3 39.3)">DNI</text>
<text x="38.1" y="39.3" transform="rotate(-90 38.1 39.3)">DNI</text>
<text x="40.8" y="39.3" transform="rotate(-90 40.8 39.3)">DNI</text>
<text x="54.5" y="40.7" transform="rotate(-90 54.5 40.7)">DNI</text>
<text x="57.3" y="40.7" transform="rotate(-90 57.3 40.7)">DNI</text>
<text x="64.4" y="36.8">R67</text>
<text x="68.6" y="36.8">100R, 1%</text>
<text x="102.6" y="36.7">1</text>
<text x="102.6" y="40.9">3</text>
<text x="110.7" y="36.7">2</text>
<text x="110.7" y="40.9">4</text>
<text x="175.3" y="38.1" transform="rotate(-90 175.3 38.1)">LEDAA</text>
<text x="195.9" y="38.1" transform="rotate(-90 195.9 38.1)">LEDBA</text>
<text x="216.4" y="38.1" transform="rotate(-90 216.4 38.1)">LEDCA</text>
<text x="237" y="38.1" transform="rotate(-90 237 38.1)">LEDDA</text>
<text x="67.4" y="43.4">SYS_BOOT0</text>
<text x="67.4" y="44.8">SYS_BOOT1</text>
<text x="67.4" y="46.1">SYS_BOOT2</text>
<text x="67.4" y="47.5">SYS_BOOT3</text>
<text x="110.7" y="43.6">5</text>
<text x="177.8" y="42.3">D2</text>
<text x="177.8" y="43.9">LTST-C193TBKT-5A</text>
<text x="198.3" y="42.3">D3</text>
<text x="198.3" y="43.9">LTST-C193TBKT-5A</text>
<text x="218.9" y="42.3">D4</text>
<text x="218.9" y="43.9">LTST-C193TBKT-5A</text>
<text x="239.5" y="43.6">D5</text>
<text x="239.5" y="45.3">LTST-C193TBKT-5A</text>
<text x="67.4" y="48.9">SYS_BOOT4</text>
<text x="67.4" y="50.2">SYS_BOOT5</text>
<text x="67.4" y="51.6">SYS_BOOT6</text>
<text x="67.4" y="53">SYS_BOOT7</text>
<text x="175.3" y="53.2" transform="rotate(-90 175.3 53.2)">LEDAC</text>
<text x="195.9" y="53.2" transform="rotate(-90 195.9 53.2)">LEDBC</text>
<text x="216.4" y="53.2" transform="rotate(-90 216.4 53.2)">LEDCC</text>
<text x="237" y="53.2" transform="rotate(-90 237 53.2)">LEDDC</text>
<text x="67.4" y="54.4">SYS_BOOT8</text>
<text x="67.4" y="55.8">SYS_BOOT9</text>
<text x="67.4" y="57.1">SYS_BOOT10</text>
<text x="67.4" y="58.5">SYS_BOOT11</text>
<text x="67.4" y="59.9">SYS_BOOT12</text>
<text x="165.6" y="57.3">1</text>
<text x="168.3" y="55.5">T1A</text>
<text x="175.1" y="57.3">6</text>
<text x="186.2" y="57.3">4</text>
<text x="188.8" y="55.5">T1B</text>
<text x="195.7" y="57.3">3</text>
<text x="206.8" y="57.3">1</text>
<text x="209.4" y="55.5">T2A</text>
<text x="216.3" y="57.3">6</text>
<text x="227.4" y="57.3">4</text>
<text x="230" y="55.5">T2B</text>
<text x="236.8" y="57.3">3</text>
<text x="67.4" y="61.3">SYS_BOOT13</text>
<text x="67.4" y="62.6">SYS_BOOT14</text>
<text x="67.4" y="64">SYS_BOOT15</text>
<text x="171.2" y="63.4" transform="rotate(-90 171.2 63.4)">2</text>
<text x="174.6" y="61.8">DDC114YU-7-F</text>
<text x="191.7" y="63.4" transform="rotate(-90 191.7 63.4)">5</text>
<text x="195.2" y="61.8">DDC114YU-7-F</text>
<text x="212.3" y="63.4" transform="rotate(-90 212.3 63.4)">2</text>
<text x="215.7" y="61.8">DDC114YU-7-F</text>
<text x="232.9" y="63.4" transform="rotate(-90 232.9 63.4)">5</text>
<text x="236.3" y="61.8">DDC114YU-7-F</text>
<text x="172.8" y="71.1">R71</text>
<text x="176.9" y="71.1">100k</text>
<text x="193.4" y="71.1">R70</text>
<text x="197.5" y="71.1">100k</text>
<text x="213.9" y="71.1">R68</text>
<text x="218.1" y="71.1">100k</text>
<text x="234.5" y="71.1">R69</text>
<text x="238.6" y="71.1">100k</text>
<text x="17.5" y="88.7" transform="rotate(-90 17.5 88.7)">DNI</text>
<text x="42.2" y="88.7" transform="rotate(-90 42.2 88.7)">DNI</text>
<text x="44.9" y="88.7" transform="rotate(-90 44.9 88.7)">DNI</text>
<text x="47.7" y="88.7" transform="rotate(-90 47.7 88.7)">DNI</text>
<text x="50.4" y="88.7" transform="rotate(-90 50.4 88.7)">DNI</text>
<text x="16.2" y="91.5" transform="rotate(-90 16.2 91.5)">R51</text>
<text x="19" y="91.5" transform="rotate(-90 19 91.5)">R52</text>
<text x="21.7" y="91.5" transform="rotate(-90 21.7 91.5)">R53</text>
<text x="24.4" y="91.5" transform="rotate(-90 24.4 91.5)">R54</text>
<text x="27.2" y="91.5" transform="rotate(-90 27.2 91.5)">R55</text>
<text x="29.9" y="91.5" transform="rotate(-90 29.9 91.5)">R56</text>
<text x="32.7" y="91.5" transform="rotate(-90 32.7 91.5)">R57</text>
<text x="35.4" y="91.5" transform="rotate(-90 35.4 91.5)">R58</text>
<text x="38.1" y="91.5" transform="rotate(-90 38.1 91.5)">R59</text>
<text x="40.9" y="91.5" transform="rotate(-90 40.9 91.5)">R60</text>
<text x="43.6" y="91.5" transform="rotate(-90 43.6 91.5)">R61</text>
<text x="46.4" y="91.5" transform="rotate(-90 46.4 91.5)">R62</text>
<text x="49.1" y="91.5" transform="rotate(-90 49.1 91.5)">R63</text>
<text x="51.9" y="91.5" transform="rotate(-90 51.9 91.5)">R64</text>
<text x="54.6" y="91.5" transform="rotate(-90 54.6 91.5)">R65</text>
<text x="57.4" y="91.5" transform="rotate(-90 57.4 91.5)">R66</text>
<text x="16.2" y="96" transform="rotate(-90 16.2 96)">100k</text>
<text x="19" y="96" transform="rotate(-90 19 96)">100k</text>
<text x="21.7" y="96" transform="rotate(-90 21.7 96)">100k</text>
<text x="24.4" y="96" transform="rotate(-90 24.4 96)">100k</text>
<text x="27.2" y="96" transform="rotate(-90 27.2 96)">100k</text>
<text x="29.9" y="96" transform="rotate(-90 29.9 96)">100k</text>
<text x="32.7" y="96" transform="rotate(-90 32.7 96)">100k</text>
<text x="35.4" y="96" transform="rotate(-90 35.4 96)">100k</text>
<text x="38.1" y="96" transform="rotate(-90 38.1 96)">100k</text>
<text x="40.9" y="96" transform="rotate(-90 40.9 96)">100k</text>
<text x="43.6" y="96" transform="rotate(-90 43.6 96)">100k</text>
<text x="46.4" y="96" transform="rotate(-90 46.4 96)">100k</text>
<text x="49.1" y="96" transform="rotate(-90 49.1 96)">100k</text>
<text x="51.9" y="96" transform="rotate(-90 51.9 96)">100k</text>
<text x="54.6" y="96" transform="rotate(-90 54.6 96)">100k</text>
<text x="57.4" y="96" transform="rotate(-90 57.4 96)">100k</text>
<text x="226.3" y="198.6">Title</text>
<text x="226.3" y="202.7">Size</text>
<text x="231.8" y="200">&lt;Title&gt;</text>
<text x="231.8" y="202.7">Document Number</text>
<text x="271.6" y="202.7">Rev</text>
<text x="226.3" y="206.9">Date:</text>
<text x="227.7" y="204.1">C</text>
<text x="231.8" y="204.1">&lt;Doc&gt;</text>
<text x="233.4" y="206.9">Tuesday, May 12, 2026</text>
<text x="253.7" y="206.9">Sheet</text>
<text x="260.6" y="206.9">1</text>
<text x="264.7" y="206.9">of</text>
<text x="268.8" y="206.9">1</text>
<text x="272.9" y="204.1">&lt;RevCode&gt;</text>
</g>
<g font-size="1.2" fill="#f00">
<text x="79.4" y="44.3">LCD_DATA0</text>
<text x="79.4" y="45.7">LCD_DATA1</text>
<text x="79.4" y="47.1">LCD_DATA2</text>
<text x="88" y="44.3">[3,9,10]</text>
<text x="88" y="45.7">[3,9,10]</text>
<text x="88" y="47.1">[3,9,10]</text>
<text x="79.4" y="48.4">LCD_DATA3</text>
<text x="79.4" y="49.8">LCD_DATA4</text>
<text x="79.4" y="51.2">LCD_DATA5</text>
<text x="79.4" y="52.6">LCD_DATA6</text>
<text x="79.4" y="53.9">LCD_DATA7</text>
<text x="88" y="48.4">[3,9,10]</text>
<text x="88" y="49.8">[3,9,10]</text>
<text x="88" y="51.2">[3,9,10]</text>
<text x="88" y="52.6">[3,9,10]</text>
<text x="88" y="53.9">[3,9,10]</text>
<text x="79.4" y="55.3">LCD_DATA8</text>
<text x="79.4" y="56.7">LCD_DATA9</text>
<text x="79.4" y="58">LCD_DATA10</text>
<text x="79.4" y="59.4">LCD_DATA11</text>
<text x="88" y="55.3">[3,9,10]</text>
<text x="88" y="56.7">[3,9,10]</text>
<text x="88.7" y="58">[3,9,10]</text>
<text x="88.7" y="59.4">[3,9,10]</text>
<text x="79.4" y="60.8">LCD_DATA12</text>
<text x="79.4" y="62.1">LCD_DATA13</text>
<text x="79.4" y="63.5">LCD_DATA14</text>
<text x="79.4" y="64.9">LCD_DATA15</text>
<text x="88.7" y="60.8">[3,9,10]</text>
<text x="88.7" y="62.1">[3,9,10]</text>
<text x="88.7" y="63.5">[3,9,10]</text>
<text x="88.7" y="64.9">[3,9,10]</text>
<text x="156.5" y="71.8">[2]</text>
<text x="159.3" y="71.8">USR0</text>
<text x="156.5" y="74.5">[2]</text>
<text x="156.5" y="77.3">[2]</text>
<text x="159.3" y="74.5">USR1</text>
<text x="159.3" y="77.3">USR2</text>
<text x="156.5" y="80">[2]</text>
<text x="159.3" y="80">USR3</text>
</g>
<g font-size="1">
<text x="28.8" y="1">5</text>
<text x="83.7" y="1">4</text>
<text x="138.5" y="1">3</text>
<text x="193.4" y="1">2</text>
<text x="248.2" y="1">1</text>
<text x=".3" y="27.9">D</text>
<text x="276" y="27.9">D</text>
<text x=".3" y="79.4">C</text>
<text x="276" y="79.4">C</text>
<text x=".3" y="130.8">B</text>
<text x="276" y="130.8">B</text>
<text x=".3" y="182.2">A</text>
<text x="276" y="182.2">A</text>
<text x="28.8" y="208.1">5</text>
<text x="83.7" y="208.1">4</text>
<text x="138.5" y="208.1">3</text>
<text x="193.4" y="208.1">2</text>
<text x="248.2" y="208.1">1</text>
</g>
</svg>
